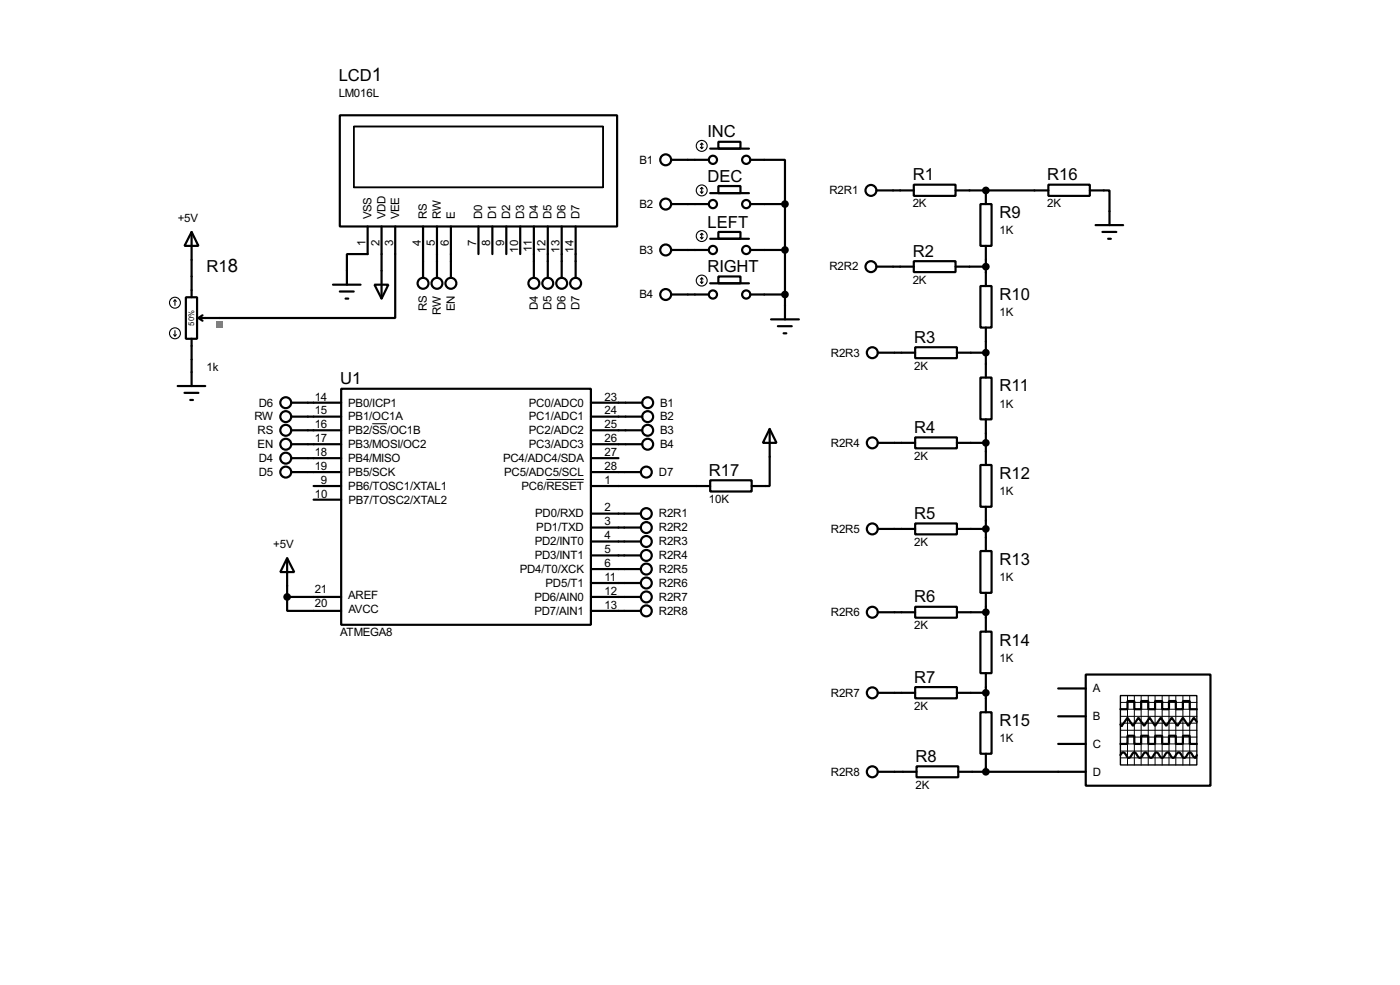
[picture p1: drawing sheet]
<svg xmlns="http://www.w3.org/2000/svg" width="256mm" height="180mm" viewBox="0 0 256 180" stroke-linecap="round" stroke-linejoin="round" font-family="sans-serif">
<g fill="none" stroke="#000" stroke-width=".4">
<path d="M62.3 21.1h50.8v20.4h-50.8zM123 37.4h6.8M123 29.3h6.8M130.1 27.2h7.1M130.1 35.4h7.1M131.6 26h4.1v1.2h-4.1zM131.6 34.1h4.1v1.3h-4.1zM137.5 29.3h6.3v8.1M137.5 37.4h6.3M143.8 37.4v8.4M160.6 34.9h6.8M167.4 33.8h7.7v2.1h-7.7z"/>
<path d="M175.1 34.9h17M179.6 37.4h2.1v7.6h-2.1zM180.6 34.9v2.5M192.1 33.8h7.6v2.1h-7.6zM199.7 34.9h3.6v6.3M34.1 54.4h2v7.6h-2zM35.1 47.6v6.8M36.4 58.2l.7 .5M37.1 57.7l-.7 .5M61 52.1h5.1M62.3 53.4h2.5M63.3 54.7h.5"/>
<path d="M67.4 41.5v5h-3.8v5.6M68.6 52.1h2.6l-1.3 2.6zM69.9 41.5v13.2M72.4 41.5v16.7h-36M77.5 41.5v9.4M80.1 41.5v9.4M82.6 41.5v9.4M87.7 41.5v5M90.2 41.5v5M92.8 41.5v5M95.3 41.5v5M97.8 41.5v9.4"/>
<path d="M100.4 41.5v9.4M102.9 41.5v9.4M105.5 41.5v9.4M123 45.8h6.8M123 53.9h6.8M130.1 51.9h7.1M130.1 43.7h7.1M131.6 50.6h4.1v1.3h-4.1zM131.6 42.5h4.1v1.2h-4.1zM137.5 45.8h6.3M137.5 53.9h6.3M141.3 58.5h5.1"/>
<path d="M142.5 59.7h2.6M143.8 45.8v12.7M160.6 48.8h6.8M167.4 47.8h7.7v2h-7.7zM175.1 48.8h5.5M179.6 52.4h2.1v7.6h-2.1zM180.6 45v7.4M180.6 60v9.1M200.7 41.2h5.1M202 42.5h2.5M203 43.7h.5M35.1 62v6.1"/>
<path d="M53.4 73.7h9.1M53.4 76.3h9.1M53.4 78.8h9.1M62.5 71.2h45.8v43.2h-45.8zM108.3 73.7h9.4M108.3 76.3h9.4M108.3 78.8h9.4M143.6 61h.5M160.8 64.6h6.9M167.7 63.6h7.6v2h-7.6zM175.3 64.6h5.3M179.6 69.1h2.1v7.7h-2.1z"/>
<path d="M180.6 76.8v8.3M53.4 86.4h9.1M53.4 83.9h9.1M53.4 81.3h9.1M57.5 89h5M57.5 91.5h5M108.3 86.4h9.1M108.3 83.9h5M108.3 81.3h9.4M108.3 94h9.1M108.3 96.6h9.1M108.3 99.1h9.1"/>
<path d="M108.3 89h19.3M141 83.6v5.4h-.7M160.8 81.1h6.9M160.8 96.8h6.9M167.7 80.1h7.6v2h-7.6zM167.7 95.8h7.6v2h-7.6zM175.3 81.1h5.3M175.3 96.8h5.3M179.6 85.1h2.1v7.7h-2.1zM180.6 92.8v8.1M52.6 107.2v2.1h9.9M52.6 109.3v2.5h9.9"/>
<path d="M108.3 104.2h9.1M108.3 101.7h9.1M108.3 106.7h9.1M108.3 109.3h9.1M108.3 111.8h9.1M160.8 112.1h6.9M167.7 111.1h7.6v2h-7.6zM175.3 112.1h5.3M179.6 115.6h2.1v7.6h-2.1zM179.6 100.9h2.1v7.6h-2.1zM180.6 108.5v7.1M160.8 126.8h6.9"/>
<path d="M167.7 125.8h7.6v2h-7.6zM175.3 126.8h5.3M179.6 130.4h2.1v7.6h-2.1zM180.6 123.2v7.2M180.6 138v3.3M193.9 126h5M193.9 131.1h5M193.9 136.2h5M198.9 123.5h22.9v20.3h-22.9zM205.3 129.8h1.3v-1.5h1.2v1.5h1.3v-1.5h1.3v1.5h1.2v-1.5h1.3v1.5h1.3v-1.5h1.2v1.5h1.3v-1.5h1.3v1.5h1.3M205.3 136.2h1.3v-1.5h1.2v1.5h1.3v-1.5h1.3v1.5h1.2v-1.5h1.3v1.5h1.3v-1.5h1.2v1.5h1.3v-1.5h1.3v1.5h1.3M205.3 138.2l.2-.4a.6 .6 0 0 1 .9 .5l.4 .4 .2-.1 .5-.8 .3-.1 .3 .1 .5 .8a.6 .6 0 0 0 .8-.5l.5-.4 .2 .1 .5 .8 .3 .1 .2-.1 .5-.8 .3-.1 .2 .1 .3 .4a.54 .54 0 0 0 .7 .4l.5-.8 .3-.1 .3 .1 .5 .8 .2 .1 .3-.1 .2-.4a.54 .54 0 0 1 .8-.4l.5 .8 .3 .1 .2-.1 .5-.8 .3-.1 .2 .1 .5 .8 .3 .1 .3-.5"/>
<path d="M219.3 132.1l-.6-.7-1 1.5-1-1.5-1 1.5-1-1.5-1 1.5-1-1.5-1.1 1.5-1-1.5-1 1.5-1-1.5-1 1.5-1-1.5-1.1 1.5-.2-.3M160.8 141.3h7.1M167.9 140.3h7.7v2h-7.7zM175.6 141.3h23.3"/>
<circle cx="121.9" cy="37.4" r="1"/>
<circle cx="121.9" cy="29.3" r="1"/>
<circle cx="130.6" cy="29.3" r=".75"/>
<circle cx="130.6" cy="37.4" r=".75"/>
<circle cx="136.7" cy="29.3" r=".75"/>
<circle cx="136.7" cy="37.4" r=".75"/>
<circle cx="159.5" cy="34.9" r="1"/>
<circle cx="77.5" cy="51.9" r="1"/>
<circle cx="80" cy="51.9" r="1"/>
<circle cx="82.6" cy="51.9" r="1"/>
<circle cx="97.8" cy="51.9" r="1"/>
<circle cx="100.3" cy="51.9" r="1"/>
<circle cx="102.9" cy="51.9" r="1"/>
<circle cx="105.4" cy="51.9" r="1"/>
<circle cx="121.9" cy="45.8" r="1"/>
<circle cx="121.9" cy="53.9" r="1"/>
<circle cx="130.6" cy="45.8" r=".75"/>
<circle cx="130.6" cy="53.9" r=".75"/>
<circle cx="136.7" cy="45.8" r=".75"/>
<circle cx="136.7" cy="53.9" r=".75"/>
<circle cx="159.5" cy="48.8" r="1"/>
<circle cx="52.3" cy="73.7" r="1"/>
<circle cx="52.3" cy="76.3" r="1"/>
<circle cx="52.3" cy="78.8" r="1"/>
<circle cx="118.6" cy="78.8" r="1"/>
<circle cx="118.6" cy="73.7" r="1"/>
<circle cx="118.6" cy="76.3" r="1"/>
<circle cx="159.8" cy="64.6" r="1"/>
<circle cx="52.3" cy="81.3" r="1"/>
<circle cx="52.3" cy="86.4" r="1"/>
<circle cx="52.3" cy="83.9" r="1"/>
<circle cx="118.4" cy="94" r="1"/>
<circle cx="118.4" cy="86.4" r="1"/>
<circle cx="118.4" cy="99.1" r="1"/>
<circle cx="118.4" cy="96.6" r="1"/>
<circle cx="118.6" cy="81.3" r="1"/>
<circle cx="159.8" cy="81.1" r="1"/>
<circle cx="159.8" cy="96.8" r="1"/>
<circle cx="118.4" cy="106.7" r="1"/>
<circle cx="118.4" cy="111.8" r="1"/>
<circle cx="118.4" cy="104.2" r="1"/>
<circle cx="118.4" cy="101.7" r="1"/>
<circle cx="118.4" cy="109.3" r="1"/>
<circle cx="159.8" cy="112.1" r="1"/>
<circle cx="159.8" cy="126.8" r="1"/>
<circle cx="159.8" cy="141.3" r="1"/>
</g>
<g fill="none" stroke="#000" stroke-width=".18">
<path d="M68.2 77.6h2.7M100.1 87.8h6.9M205.3 131.1h14M205.3 128.6h14M205.3 129.8h14M205.3 132.4h14M205.3 134.9h14M205.3 136.2h14M205.3 137.5h14M205.3 138.7h14M205.3 133.7h14M206.6 127.3v12.7"/>
<path d="M207.8 127.3v12.7M209.1 127.3v12.7M210.4 127.3v12.7M211.6 127.3v12.7M212.9 127.3v12.7M214.2 127.3v12.7M215.4 127.3v12.7M216.7 127.3v12.7M218 127.3v12.7"/>
</g>
<g fill="none" stroke="#000" stroke-width=".2">
<path d="M128.3 26.9l.3 .3M128.3 35.1l.3 .3M128.3 26.5l.3-.3 .2 .3M128.3 34.6l.3-.3 .2 .3M128.6 26.2v1M128.6 34.3v1.1M128.8 26.9l-.2 .3M128.8 35.1l-.2 .3M32.1 54.9l-.3 .3M32.1 54.9l.2 .3M32.1 54.9v1M128.3 51.6l.3 .3"/>
<path d="M128.3 43.5l.3 .2M128.3 51.1l.3-.2 .2 .2M128.3 43l.3-.3 .2 .3M128.6 42.7v1M128.6 50.9v1M128.8 51.6l-.2 .3M128.8 43.5l-.2 .2M31.8 61.3l.3 .2M32.1 60.5v1M32.3 61.3l-.2 .2"/>
<circle cx="128.5" cy="34.9" r="1"/>
<circle cx="128.5" cy="26.7" r="1"/>
<circle cx="32" cy="55.4" r="1"/>
<circle cx="128.5" cy="51.4" r="1"/>
<circle cx="128.5" cy="43.2" r="1"/>
<circle cx="32" cy="61" r="1"/>
</g>
<path d="M64.8 23.2h45.7v11.1h-45.7zM205.3 127.3h14v12.7h-14z" fill="none" stroke="#000" stroke-width=".25"/>
<g fill="#000" stroke="#000" stroke-width=".4">
<circle cx="143.8" cy="37.4" r=".5"/>
<circle cx="180.6" cy="34.9" r=".5"/>
<circle cx="143.8" cy="45.8" r=".5"/>
<circle cx="143.8" cy="53.9" r=".5"/>
<circle cx="180.6" cy="48.8" r=".5"/>
<circle cx="180.6" cy="64.6" r=".5"/>
<circle cx="180.6" cy="81.1" r=".5"/>
<circle cx="180.6" cy="96.8" r=".5"/>
<circle cx="180.6" cy="112.1" r=".5"/>
<circle cx="180.6" cy="126.8" r=".5"/>
<circle cx="180.6" cy="141.3" r=".5"/>
</g>
<path d="M39.6 58.9h1.2v1.2h-1.2z" fill="#808080"/>
<g fill="none" stroke="#000" stroke-width=".4">
<path d="M35.1 42.5v5.1M35.1 42.5l1.3 2.5h-2.6zM32.6 70.7h5M33.8 71.9h2.6M34.9 73.2h.5M35.1 68.1v2.6M141 78.5v5.1M141 78.5l1.3 2.6h-2.5zM127.6 89h2.5M130.1 87.9h7.6v2.1h-7.6zM137.7 89h2.6M52.6 102.2l1.3 2.5h-2.5z"/>
<path d="M52.6 102.2v5"/>
</g>
<circle cx="52.6" cy="109.3" r=".5" fill="#000" stroke="#000" stroke-width=".4"/>
<g font-size="3.4">
<text x="62.1" y="14.7">LCD1</text>
<text x="129.6" y="25.1">INC</text>
<text x="129.6" y="33.3">DEC</text>
<text x="167.2" y="33">R1</text>
<text x="191.9" y="33">R16</text>
<text x="129.6" y="41.6">LEFT</text>
<text x="183.1" y="39.9">R9</text>
<text x="167.2" y="47">R2</text>
<text x="37.8" y="49.8">R18</text>
<text x="129.6" y="49.7">RIGHT</text>
<text x="183.1" y="54.9">R10</text>
<text x="167.4" y="62.7">R3</text>
<text x="62.3" y="70.4">U1</text>
<text x="183.1" y="71.7">R11</text>
<text x="167.4" y="79.3">R4</text>
<text x="129.8" y="87.1">R17</text>
<text x="183.1" y="87.7">R12</text>
<text x="167.4" y="95">R5</text>
<text x="183.1" y="103.4">R13</text>
<text x="167.4" y="110.2">R6</text>
<text x="183.1" y="118.2">R14</text>
<text x="167.4" y="125">R7</text>
<text x="183.1" y="132.9">R15</text>
<text x="167.7" y="139.4">R8</text>
</g>
<g font-size="2.3">
<text x="62.1" y="17.7">LM016L</text>
<text x="117.1" y="29.9">B1</text>
<text x="151.9" y="35.6">R2R1</text>
<text x="32.5" y="40.6">+5V</text>
<text x="68" y="40.1" transform="rotate(-90 68 40.1)">VSS</text>
<text x="70.6" y="40.1" transform="rotate(-90 70.6 40.1)">VDD</text>
<text x="73.1" y="40.1" transform="rotate(-90 73.1 40.1)">VEE</text>
<text x="78.2" y="40.1" transform="rotate(-90 78.2 40.1)">RS</text>
<text x="80.7" y="40.1" transform="rotate(-90 80.7 40.1)">RW</text>
<text x="83.3" y="40.1" transform="rotate(-90 83.3 40.1)">E</text>
<text x="88.3" y="40.1" transform="rotate(-90 88.3 40.1)">D0</text>
<text x="90.9" y="40.1" transform="rotate(-90 90.9 40.1)">D1</text>
<text x="93.4" y="40.1" transform="rotate(-90 93.4 40.1)">D2</text>
<text x="96" y="40.1" transform="rotate(-90 96 40.1)">D3</text>
<text x="98.5" y="40.1" transform="rotate(-90 98.5 40.1)">D4</text>
<text x="101" y="40.1" transform="rotate(-90 101 40.1)">D5</text>
<text x="103.6" y="40.1" transform="rotate(-90 103.6 40.1)">D6</text>
<text x="106.1" y="40.1" transform="rotate(-90 106.1 40.1)">D7</text>
<text x="117.1" y="38.1">B2</text>
<text x="167.2" y="37.9">2K</text>
<text x="191.9" y="37.9">2K</text>
<text x="67" y="45.1" transform="rotate(-90 67 45.1)">1</text>
<text x="69.5" y="45.1" transform="rotate(-90 69.5 45.1)">2</text>
<text x="72" y="45.1" transform="rotate(-90 72 45.1)">3</text>
<text x="77.1" y="45.1" transform="rotate(-90 77.1 45.1)">4</text>
<text x="79.7" y="45.1" transform="rotate(-90 79.7 45.1)">5</text>
<text x="82.2" y="45.1" transform="rotate(-90 82.2 45.1)">6</text>
<text x="87.3" y="45.1" transform="rotate(-90 87.3 45.1)">7</text>
<text x="89.8" y="45.1" transform="rotate(-90 89.8 45.1)">8</text>
<text x="92.4" y="45.1" transform="rotate(-90 92.4 45.1)">9</text>
<text x="94.9" y="46.2" transform="rotate(-90 94.9 46.2)">10</text>
<text x="97.4" y="46.1" transform="rotate(-90 97.4 46.1)">11</text>
<text x="100" y="46.2" transform="rotate(-90 100 46.2)">12</text>
<text x="102.5" y="46.2" transform="rotate(-90 102.5 46.2)">13</text>
<text x="105.1" y="46.2" transform="rotate(-90 105.1 46.2)">14</text>
<text x="117.1" y="46.5">B3</text>
<text x="183.1" y="42.8">1K</text>
<text x="151.9" y="49.5">R2R2</text>
<text x="167.2" y="51.9">2K</text>
<text x="78.2" y="57" transform="rotate(-90 78.2 57)">RS</text>
<text x="80.7" y="57.6" transform="rotate(-90 80.7 57.6)">RW</text>
<text x="83.3" y="57" transform="rotate(-90 83.3 57)">EN</text>
<text x="98.5" y="56.8" transform="rotate(-90 98.5 56.8)">D4</text>
<text x="101" y="56.8" transform="rotate(-90 101 56.8)">D5</text>
<text x="103.6" y="56.8" transform="rotate(-90 103.6 56.8)">D6</text>
<text x="106.1" y="56.8" transform="rotate(-90 106.1 56.8)">D7</text>
<text x="117.1" y="54.6">B4</text>
<text x="183.1" y="57.8">1K</text>
<text x="152.2" y="65.2">R2R3</text>
<text x="37.8" y="67.9">1k</text>
<text x="167.4" y="67.6">2K</text>
<text x="46.6" y="77">RW</text>
<text x="47.4" y="74.4">D6</text>
<text x="57.7" y="73.3">14</text>
<text x="57.7" y="75.9">15</text>
<text x="63.8" y="74.4">PB0/ICP1</text>
<text x="63.8" y="77">PB1/OC1A</text>
<text x="96.9" y="74.4">PC0/ADC0</text>
<text x="96.9" y="77">PC1/ADC1</text>
<text x="110.7" y="73.3">23</text>
<text x="110.7" y="75.9">24</text>
<text x="121" y="74.4">B1</text>
<text x="121" y="77">B2</text>
<text x="183.1" y="74.6">1K</text>
<text x="47.2" y="82">EN</text>
<text x="47.2" y="79.4">RS</text>
<text x="57.7" y="80.9">17</text>
<text x="57.7" y="83.5">18</text>
<text x="57.7" y="78.4">16</text>
<text x="63.8" y="79.4">PB2/SS/OC1B</text>
<text x="63.8" y="82">PB3/MOSI/OC2</text>
<text x="96.9" y="79.4">PC2/ADC2</text>
<text x="96.9" y="82">PC3/ADC3</text>
<text x="110.7" y="83.5">27</text>
<text x="110.7" y="78.4">25</text>
<text x="110.7" y="80.9">26</text>
<text x="121" y="79.4">B3</text>
<text x="121" y="82">B4</text>
<text x="152.2" y="81.8">R2R4</text>
<text x="47.4" y="87.1">D5</text>
<text x="47.4" y="84.6">D4</text>
<text x="57.7" y="86">19</text>
<text x="58.8" y="88.6">9</text>
<text x="63.8" y="84.6">PB4/MISO</text>
<text x="63.8" y="87.1">PB5/SCK</text>
<text x="63.8" y="89.7">PB6/TOSC1/XTAL1</text>
<text x="92.1" y="84.6">PC4/ADC4/SDA</text>
<text x="92.3" y="87.1">PC5/ADC5/SCL</text>
<text x="95.6" y="89.7">PC6/RESET</text>
<text x="110.7" y="86">28</text>
<text x="110.8" y="88.6">1</text>
<text x="120.7" y="87.1">D7</text>
<text x="167.4" y="84.2">2K</text>
<text x="57.7" y="91.1">10</text>
<text x="63.8" y="92.2">PB7/TOSC2/XTAL2</text>
<text x="98.1" y="94.7">PD0/RXD</text>
<text x="110.7" y="93.6">2</text>
<text x="120.7" y="94.7">R2R1</text>
<text x="129.8" y="92">10K</text>
<text x="183.1" y="90.6">1K</text>
<text x="50" y="100.3">+5V</text>
<text x="97.9" y="99.8">PD2/INT0</text>
<text x="98.2" y="97.3">PD1/TXD</text>
<text x="110.7" y="98.7">4</text>
<text x="110.7" y="101.3">5</text>
<text x="110.7" y="96.2">3</text>
<text x="120.7" y="97.3">R2R2</text>
<text x="120.7" y="99.8">R2R3</text>
<text x="152.2" y="97.5">R2R5</text>
<text x="167.4" y="99.9">2K</text>
<text x="95.2" y="104.9">PD4/T0/XCK</text>
<text x="97.9" y="102.4">PD3/INT1</text>
<text x="99.9" y="107.4">PD5/T1</text>
<text x="110.7" y="103.8">6</text>
<text x="110.7" y="106.3">11</text>
<text x="120.7" y="104.9">R2R5</text>
<text x="120.7" y="102.4">R2R4</text>
<text x="120.7" y="107.4">R2R6</text>
<text x="183.1" y="106.3">1K</text>
<text x="57.7" y="108.5">21</text>
<text x="57.7" y="111.2">20</text>
<text x="63.8" y="109.6">AREF</text>
<text x="63.8" y="112.3">AVCC</text>
<text x="97.9" y="110">PD6/AIN0</text>
<text x="97.9" y="112.5">PD7/AIN1</text>
<text x="110.7" y="108.9">12</text>
<text x="110.7" y="111.4">13</text>
<text x="120.7" y="110">R2R7</text>
<text x="120.7" y="112.5">R2R8</text>
<text x="152.2" y="112.7">R2R6</text>
<text x="62.3" y="116.5">ATMEGA8</text>
<text x="167.4" y="115.1">2K</text>
<text x="183.1" y="121.1">1K</text>
<text x="152.2" y="127.5">R2R7</text>
<text x="167.4" y="129.9">2K</text>
<text x="200.2" y="126.7">A</text>
<text x="200.2" y="131.8">B</text>
<text x="183.1" y="135.8">1K</text>
<text x="200.2" y="136.9">C</text>
<text x="152.2" y="142">R2R8</text>
<text x="200.2" y="142">D</text>
<text x="167.7" y="144.3">2K</text>
</g>
<text font-size="1.6" x="35.6" y="59.6" transform="rotate(-90 35.6 59.6)">50%</text>
</svg>
